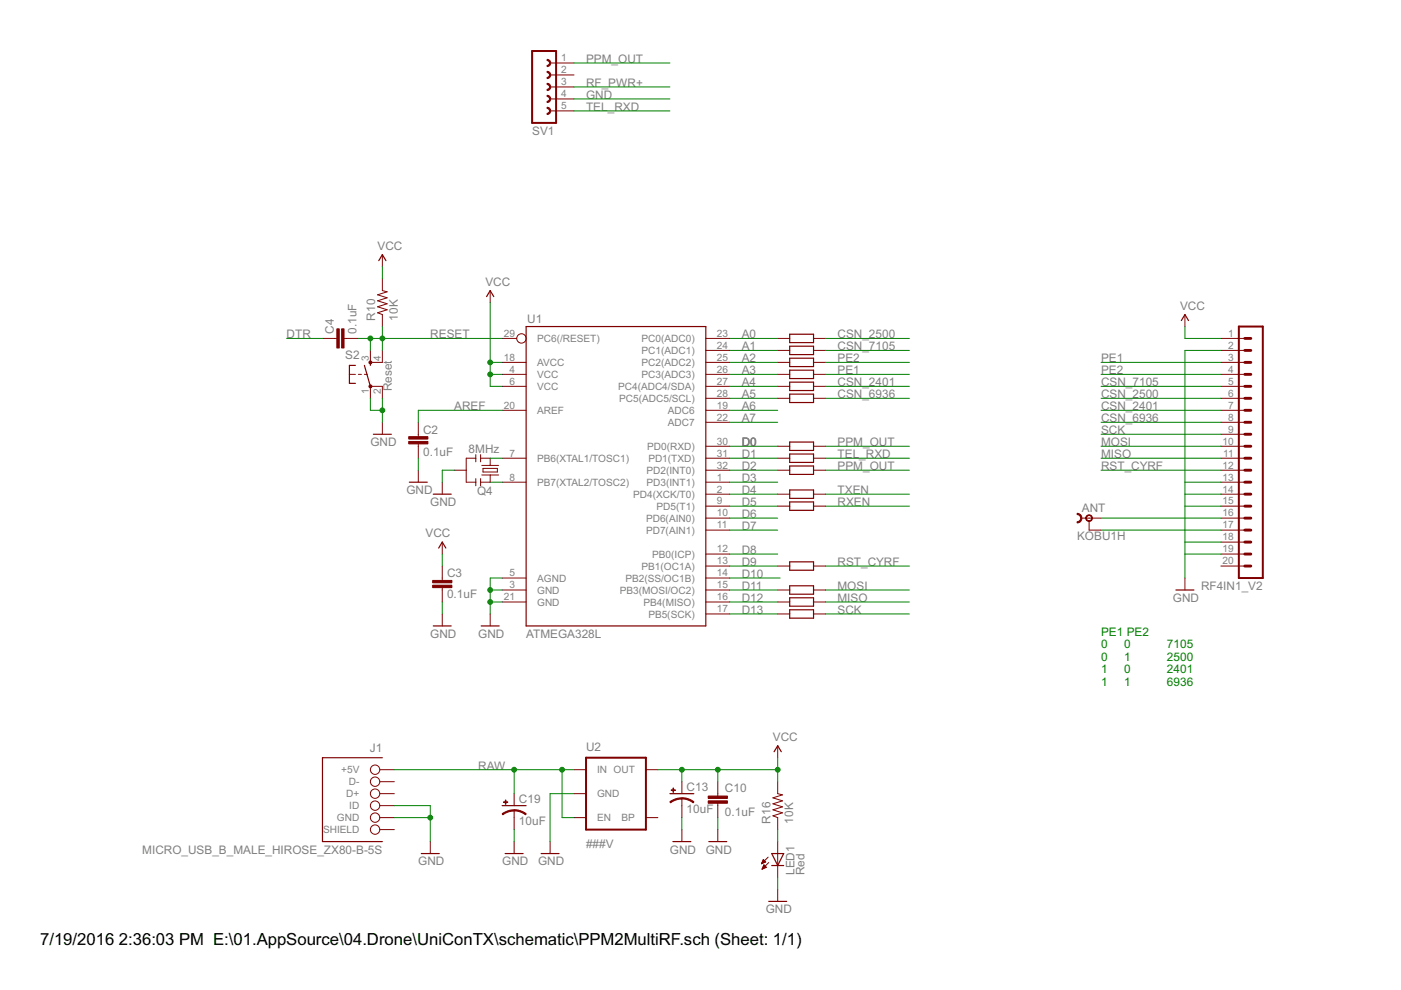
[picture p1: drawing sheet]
<svg xmlns="http://www.w3.org/2000/svg" width="297mm" height="210mm" viewBox="0 0 297 210" stroke-linecap="round" stroke-linejoin="round" font-family="sans-serif">
<g fill="none" stroke="#800000" stroke-width=".21">
<path d="M116.6 13.4h5.1M116.6 15.9h5.1M116.6 18.4h5.1M116.6 21h5.1M116.6 23.5h5.1M81.1 59.1v2.5l1 .3-2 .6 2 .6-2 .7 2 .6-2 .6 2 .7-2 .6 1 .4v2.5M81.1 54v2.5M68.4 71.8h3M72.9 71.8h3.1M74.1 79.4h1.3M76 79.4h.6M77.3 79.4h.6"/>
<path d="M78.5 74.3v2.5h2.6v-2.5M103.9 61.6v2.6M106.5 79.4h5M106.5 76.8h5M106.5 71.8h3.1M149.6 79.4h5.1M149.6 76.8h5.1M149.6 74.3h5.1M149.6 71.8h5.1M164.9 79.4h2.5M164.9 76.8h2.5M164.9 74.3h2.5"/>
<path d="M164.9 71.8h2.5M172.5 79.4h2.5M172.5 76.8h2.5M172.5 74.3h2.5M172.5 71.8h2.5M251.2 66.7v2.5M258.8 79.4h5.1M258.8 76.8h5.1M258.8 74.3h5.1M258.8 71.8h5.1M78.5 84.5v-2.6h2.6v2.6M81.1 89.5v2.6"/>
<path d="M88.7 89.5v3.1M88.7 94.1v3.1M88.7 99.7v2.5M96.3 99.7h2.5M100.9 97.2h-2.1v5h2.1M100.9 96.4v1.5M101.9 97.2h2v1.5M101.9 96.4v1.5M102.2 98.7h3.5M102.4 99.3h3.1v.8h-3.1zM106.5 81.9h5M106.5 97.2h5"/>
<path d="M106.5 87h5M149.6 81.9h5.1M149.6 97.2h5.1M149.6 99.7h5.1M149.6 87h5.1M149.6 94.6h5.1M149.6 89.5h5.1M149.6 84.5h5.1M164.9 81.9h2.5M164.9 97.2h2.5M164.9 99.7h2.5M164.9 94.6h2.5"/>
<path d="M164.9 84.5h2.5M172.5 81.9h2.5M172.5 97.2h2.5M172.5 99.7h2.5M172.5 94.6h2.5M172.5 84.5h2.5M258.8 81.9h5.1M258.8 97.2h5.1M258.8 99.7h5.1M258.8 87h5.1M258.8 94.6h5.1M258.8 89.5h5.1"/>
<path d="M258.8 84.5h5.1M258.8 92.1h5.1M93.8 102.2v2.6M93.8 114.9v2.6M100.9 101.5v1.5M101.9 101.5v1.5M102.2 100.7h3.5M103.9 100.7v1.5h-2M106.5 102.2h5M149.6 102.2h5.1M149.6 117.5h5.1M149.6 112.4h5.1"/>
<path d="M149.6 109.9h5.1M149.6 107.3h5.1M149.6 104.8h5.1M164.9 107.3h2.5M164.9 104.8h2.5M172.5 107.3h2.5M172.5 104.8h2.5M229.4 109.9h4M230.9 110.5v1.9h2.5M258.8 102.2h5.1M258.8 117.5h5.1M258.8 112.4h5.1"/>
<path d="M258.8 109.9h5.1M258.8 107.3h5.1M258.8 104.8h5.1M258.8 114.9h5.1M93.8 120v3.1M93.8 124.6v3M93.8 130.2v2.5M103.9 130.2v2.5M106.5 125.1h5M106.5 127.6h5M106.5 122.6h5M149.6 130.2h5.1"/>
<path d="M149.6 125.1h5.1M149.6 127.6h5.1M149.6 122.6h5.1M149.6 120h5.1M164.9 130.2h2.5M164.9 125.1h2.5M164.9 127.6h2.5M164.9 120h2.5M172.5 130.2h2.5M172.5 125.1h2.5M172.5 127.6h2.5M172.5 120h2.5"/>
<path d="M251.2 122.6v2.5M258.8 120h5.1M164.9 158.1v2.6M80.5 163.2h3.1M80.5 168.3h3.1M80.5 173.4h3.1M80.5 165.7h3.1M80.5 170.8h3.1M80.5 175.9h3.1M91.2 178.4v2.6M109 168.3v2.5M109 171.8v4.1"/>
<path d="M109 178.4v2.6M116.6 178.4v2.6M121.7 163.2h2.5M121.7 168.3h2.5M121.7 173.4h2.5M136.9 163.2h2.6M136.9 173.4h2.6M144.6 165.7v2.6M144.6 169.3v4.1M144.6 175.9v2.5M152.2 165.7v3.1M152.2 170.3v3.1"/>
<path d="M152.2 175.9v2.5M164.9 165.7v2.6l1 .2-2 .7 2 .6-2 .6 2 .7-2 .6 2 .6-2 .7 1 .4v2.5M164.9 178.4v7.6M161.5 183h.1M161.5 182.9h.4M161.6 182.8h.6M161.6 184.3h.1M161.6 182.7h.7M161.6 184.1h.3M161.7 182.6h.5M161.7 184h.5M161.7 182.5h.4"/>
<path d="M161.7 183.9h.8M161.8 182.3h.1M161.8 183.8h.5M161.8 182.2l.5 .6-.8 .3zM161.8 183.7h.4M161.9 183.5h.2M161.9 183.4h.1M162 183.4l-.4 .9M162 183.4l.5 .5M162.5 183.9l-.9 .4M162.9 181.7l-1.4 1.4M163 182.9l-1.4 1.4"/>
<path d="M164.9 188.6v2.5"/>
<circle cx="110.6" cy="71.8" r=".99"/>
<circle cx="79.5" cy="170.8" r=".99"/>
<circle cx="79.5" cy="163.2" r=".99"/>
<circle cx="79.5" cy="168.3" r=".99"/>
<circle cx="79.5" cy="165.7" r=".99"/>
<circle cx="79.5" cy="173.4" r=".99"/>
<circle cx="79.5" cy="175.9" r=".99"/>
</g>
<g fill="none" stroke="#800000" stroke-width=".25">
<path d="M80.3 55.3l.8-1.3 .7 1.3M75.4 77.5h-1.3v3.8h1.3M77.3 77.5l1.2 4.4M78.5 76.8v.7M103.2 62.9l.7-1.3 .8 1.3M111.5 69.2h38.1v63.5h-38.1zM167.4 70.9h5.1v1.7h-5.1zM167.4 73.4h5.1v1.8h-5.1zM167.4 75.9h5.1v1.8h-5.1zM167.4 78.5h5.1v1.8h-5.1zM250.5 68l.7-1.3 .8 1.3M79.2 92.1h3.8"/>
<path d="M167.4 98.8h5.1v1.8h-5.1zM167.4 81h5.1v1.8h-5.1zM167.4 83.6h5.1v1.7h-5.1zM167.4 93.7h5.1v1.8h-5.1zM167.4 96.3h5.1v1.7h-5.1zM86.8 102.2h3.8M91.9 104.8h3.8M93 116.2l.8-1.3 .7 1.3M167.4 103.9h5.1v1.8h-5.1zM167.4 106.4h5.1v1.8h-5.1zM167.4 119.1h5.1v1.8h-5.1zM91.9 132.7h3.8"/>
<path d="M102 132.7h3.8M167.4 124.2h5.1v1.8h-5.1zM167.4 126.7h5.1v1.8h-5.1zM167.4 129.3h5.1v1.8h-5.1zM249.3 125.1h3.8M164.1 159.4l.8-1.3 .8 1.3M81.1 160.7h-12.7v17.7h12.7M106.5 170.8h5M142 168.3h5.1M142.7 178.4h3.8M150.3 178.4h3.8M89.3 181h3.8"/>
<path d="M107.1 181h3.8M114.7 181h3.8M163 191.1h3.8M163.6 181h2.6l-1.3 2.5zM163.6 183.5h2.6"/>
</g>
<g fill="#800000" stroke="#800000" stroke-width=".21">
<path d="M144.6 169.1l1.3 .3 1.2 .6-.1 .2-1.4-.7-1-.1z" fill-rule="evenodd"/>
<path d="M142 170l1.2-.6 1.4-.2v.2l-1 .1-1.4 .7z" fill-rule="evenodd"/>
<path d="M109 171.7l1.4 .2 1.2 .7-.2 .2-1.4-.7-1-.2z" fill-rule="evenodd"/>
<path d="M106.5 172.6l1.2-.7 1.3-.2v.3l-1 .1-1.4 .7z" fill-rule="evenodd"/>
<path d="M228.4 108.8a1.02 1.02 0 0 1 1 1.1 1.02 1.02 0 0 1-1 1v-.3a.76 .76 0 0 0 .7-.7 .76 .76 0 0 0-.7-.8z" fill-rule="evenodd"/>
<path d="M230.4 109.4a.71 .71 0 0 1 1.1 .1 .71 .71 0 0 1-.4 1.1 .71 .71 0 0 1-.9-.7h.2a.56 .56 0 0 1 .8-.5 .56 .56 0 0 1 .1 .9 .56 .56 0 0 1-.9-.3v-.1h-.2z" fill-rule="evenodd"/>
<path d="M116 17.7a.76 .76 0 0 1 .8 .7 .76 .76 0 0 1-.8 .8v-.3a.51 .51 0 0 0 .5-.5 .51 .51 0 0 0-.5-.5z" fill-rule="evenodd"/>
<path d="M116 15.1a.76 .76 0 0 1 .8 .8 .76 .76 0 0 1-.8 .8v-.3a.51 .51 0 0 0 .5-.5 .51 .51 0 0 0-.5-.5z" fill-rule="evenodd"/>
<path d="M116 12.6a.76 .76 0 0 1 .8 .8 .76 .76 0 0 1-.8 .7v-.2a.51 .51 0 0 0 .5-.5 .51 .51 0 0 0-.5-.6z" fill-rule="evenodd"/>
<path d="M116 22.8a.76 .76 0 0 1 .8 .7 .76 .76 0 0 1-.8 .8v-.3a.51 .51 0 0 0 .5-.5 .51 .51 0 0 0-.5-.5z" fill-rule="evenodd"/>
<path d="M116 20.2a.76 .76 0 0 1 .8 .8 .76 .76 0 0 1-.8 .7v-.2a.51 .51 0 0 0 .5-.5 .51 .51 0 0 0-.5-.5z" fill-rule="evenodd"/>
<circle cx="78.5" cy="81.9" r=".32"/>
<circle cx="78.5" cy="76.8" r=".32"/>
</g>
<g fill="#800000" stroke="#800000" stroke-width=".21">
<path d="M91.7 123.1h4.1v.5h-4.1z"/>
<path d="M91.7 124.1h4.1v.5h-4.1z"/>
<path d="M86.7 92.6h4v.5h-4z"/>
<path d="M86.7 93.6h4v.5h-4z"/>
<path d="M71.4 69.7h.5v4.1h-.5z"/>
<path d="M72.4 69.7h.5v4.1h-.5z"/>
<path d="M150.2 169.8h4v.5h-4z"/>
<path d="M150.2 168.8h4v.5h-4z"/>
<path d="M142.3 167.5h.9v.1h-.9z"/>
<path d="M142.7 167.1h.1v.9h-.1z"/>
<path d="M106.8 170h.9v.1h-.9z"/>
<path d="M107.1 169.6h.2v.9h-.2z"/>
</g>
<path d="M112.8 10.8h5.1v15.3h-5.1zM262.7 69.2h5v53.4h-5zM124.2 160.7h12.7v15.2h-12.7z" fill="none" stroke="#800000" stroke-width=".42"/>
<g fill="none" stroke="#800000" stroke-width=".61">
<path d="M263.9 76.8h1.3M263.9 74.3h1.3M263.9 71.8h1.3M263.9 79.4h1.3M263.9 81.9h1.3M263.9 89.5h1.3M263.9 87h1.3M263.9 84.5h1.3M263.9 94.6h1.3M263.9 92.1h1.3M263.9 99.7h1.3M263.9 97.2h1.3"/>
<path d="M263.9 102.2h1.3M263.9 109.9h1.3M263.9 107.3h1.3M263.9 104.8h1.3M263.9 114.9h1.3M263.9 112.4h1.3M263.9 117.5h1.3M263.9 120h1.3"/>
</g>
<g fill="none" stroke="#008000" stroke-width=".21">
<path d="M121.7 13.4h20.3M121.7 18.4h20.3M121.7 21h20.3M121.7 23.5h20.3M81.1 56.5v2.6M60.8 71.8h7.6M76 71.8h30.5M78.5 71.8v2.5M81.1 69.2v5.1M103.9 76.8h2.6M103.9 64.2v17.7h2.6M103.9 79.4h2.6"/>
<path d="M154.7 76.8h10.2M154.7 79.4h10.2M154.7 74.3h10.2M154.7 71.8h10.2M175 76.8h17.8M175 79.4h17.8M175 74.3h17.8M175 71.8h17.8M233.4 76.8h25.4M233.4 79.4h25.4M251.2 69.2v2.6h7.6M258.8 74.3h-7.6v48.3"/>
<path d="M78.5 84.5v2.5h2.6M81.1 84.5v5M88.7 97.2v2.5M96.3 99.7h-2.5v2.5M103.9 97.2h2.6M106.5 87h-17.8v2.5M154.7 81.9h10.2M154.7 87h10.2M154.7 99.7h10.2M154.7 97.2h10.2M154.7 94.6h10.2M154.7 84.5h10.2"/>
<path d="M154.7 89.5h10.2M175 81.9h17.8M175 99.7h17.8M175 97.2h17.8M175 94.6h17.8M175 84.5h17.8M233.4 81.9h25.4M233.4 87h25.4M233.4 99.7h25.4M233.4 92.1h25.4M233.4 97.2h25.4M233.4 94.6h25.4"/>
<path d="M233.4 84.5h25.4M233.4 89.5h25.4M93.8 117.5v2.5M103.9 102.2h2.6M154.7 117.5h10.2M154.7 102.2h10.2M154.7 104.8h10.2M154.7 107.3h10.2M154.7 112.4h10.2M154.7 109.9h10.2M175 104.8h17.8M175 107.3h17.8"/>
<path d="M233.4 112.4h25.4M233.4 109.9h25.4M251.2 117.5h7.6M251.2 102.2h7.6M251.2 104.8h7.6M251.2 107.3h7.6M251.2 114.9h7.6M93.8 127.6v2.6M103.9 125.1h2.6M103.9 127.6h2.6M106.5 122.6h-2.6v7.6M154.7 122.6h10.7"/>
<path d="M154.7 125.1h10.2M154.7 127.6h10.2M154.7 130.2h10.2M154.7 120h10.2M175 125.1h17.8M175 127.6h17.8M175 130.2h17.8M175 120h17.8M83.6 163.2h38.1M83.6 173.4h7.6M83.6 170.8h7.6v7.6M109 163.2v5.1"/>
<path d="M109 175.9v2.5M119.2 163.2v10.2h2.5M121.7 168.3h-5.1v10.1M139.5 163.2h25.4M144.6 163.2v2.5M144.6 173.4v2.5M152.2 163.2v2.5M152.2 173.4v2.5M164.9 160.7v5M164.9 175.9v2.5M164.9 186v2.6"/>
</g>
<g fill="#008000" stroke="#008000" stroke-width=".21">
<circle cx="103.9" cy="76.8" r=".51"/>
<circle cx="103.9" cy="79.4" r=".51"/>
<circle cx="164.9" cy="163.2" r=".51"/>
<circle cx="152.2" cy="163.2" r=".51"/>
<circle cx="144.6" cy="163.2" r=".51"/>
<circle cx="81.1" cy="87" r=".51"/>
<circle cx="103.9" cy="125.1" r=".51"/>
<circle cx="103.9" cy="127.6" r=".51"/>
<circle cx="91.2" cy="173.4" r=".51"/>
<circle cx="81.1" cy="71.8" r=".51"/>
<circle cx="78.5" cy="71.8" r=".51"/>
<circle cx="119.2" cy="163.2" r=".51"/>
<circle cx="109" cy="163.2" r=".51"/>
</g>
<g font-size="4">
<text x="8.5" y="200.4">7/19/2016</text>
<text x="25.2" y="200.4">2:36:03 PM E:\01.AppSource\04.Drone\UniConTX\schematic\PPM2MultiRF.sch (Sheet: 1/1)</text>
</g>
<g font-size="2.8" fill="#808080">
<text x="124.2" y="13.4">PPM_OUT</text>
<text x="124.2" y="21">GND</text>
<text x="124.2" y="18.4">RF_PWR+</text>
<text x="124.2" y="23.5">TEL_RXD</text>
<text x="112.8" y="28.6">SV1</text>
<text x="80.1" y="53">VCC</text>
<text x="102.9" y="60.6">VCC</text>
<text x="250.2" y="65.7">VCC</text>
<text x="60.8" y="71.8">DTR</text>
<text x="70.8" y="70.7" transform="rotate(-90 70.8 70.7)">C4</text>
<text x="75.6" y="70.7" transform="rotate(-90 75.6 70.7)">0.1uF</text>
<text x="79.6" y="68" transform="rotate(-90 79.6 68)">R10</text>
<text x="84.4" y="68" transform="rotate(-90 84.4 68)">10K</text>
<text x="91.2" y="71.8">RESET</text>
<text x="111.8" y="68.5">U1</text>
<text x="157.3" y="71.8">A0</text>
<text x="177.6" y="71.8">CSN_2500</text>
<text x="73.2" y="76.1">S2</text>
<text x="157.3" y="74.3">A1</text>
<text x="157.3" y="76.8">A2</text>
<text x="177.6" y="76.8">PE2</text>
<text x="177.6" y="74.3">CSN_7105</text>
<text x="233.4" y="76.8">PE1</text>
<text x="83.1" y="82.9" transform="rotate(-90 83.1 82.9)">Reset</text>
<text x="157.3" y="79.4">A3</text>
<text x="157.3" y="81.9">A4</text>
<text x="177.6" y="79.4">PE1</text>
<text x="177.6" y="81.9">CSN_2401</text>
<text x="233.4" y="79.4">PE2</text>
<text x="233.4" y="81.9">CSN_7105</text>
<text x="96.3" y="87">AREF</text>
<text x="157.3" y="84.5">A5</text>
<text x="157.3" y="87">A6</text>
<text x="157.3" y="89.5">A7</text>
<text x="177.6" y="84.5">CSN_6936</text>
<text x="233.4" y="87">CSN_2401</text>
<text x="233.4" y="84.5">CSN_2500</text>
<text x="233.4" y="89.5">CSN_6936</text>
<text x="78.5" y="94.6">GND</text>
<text x="89.7" y="92">C2</text>
<text x="157.3" y="94.6">D0</text>
<text x="177.6" y="94.6">PPM_OUT</text>
<text x="233.4" y="92.1">SCK</text>
<text x="233.4" y="94.6">MOSI</text>
<text x="89.7" y="96.8">0.1uF</text>
<text x="99.4" y="96.1">8MHz</text>
<text x="157.3" y="99.7">D2</text>
<text x="157.3" y="97.2">D1</text>
<text x="177.6" y="99.7">PPM_OUT</text>
<text x="177.6" y="97.2">TEL_RXD</text>
<text x="233.4" y="97.2">MISO</text>
<text x="233.4" y="99.7">RST_CYRF</text>
<text x="86.2" y="104.8">GND</text>
<text x="91.2" y="107.3">GND</text>
<text x="101.1" y="105">Q4</text>
<text x="157.3" y="102.2">D3</text>
<text x="157.3" y="104.8">D4</text>
<text x="157.3" y="107.3">D5</text>
<text x="177.6" y="104.8">TXEN</text>
<text x="177.6" y="107.3">RXEN</text>
<text x="90.2" y="113.9">VCC</text>
<text x="157.3" y="112.4">D7</text>
<text x="157.3" y="109.9">D6</text>
<text x="229.4" y="108.6">ANT</text>
<text x="157.3" y="117.5">D8</text>
<text x="228.4" y="114.6">KOBU1H</text>
<text x="94.8" y="122.4">C3</text>
<text x="157.3" y="120">D9</text>
<text x="157.3" y="122.6">D10</text>
<text x="157.3" y="125.1">D11</text>
<text x="177.6" y="125.1">MOSI</text>
<text x="177.6" y="120">RST_CYRF</text>
<text x="254.6" y="125.1">RF4IN1_V2</text>
<text x="94.8" y="126.7">0.1uF</text>
<text x="157.3" y="127.6">D12</text>
<text x="157.3" y="130.2">D13</text>
<text x="177.6" y="130.2">SCK</text>
<text x="177.6" y="127.6">MISO</text>
<text x="248.7" y="127.6">GND</text>
<text x="91.2" y="135.3">GND</text>
<text x="101.4" y="135.3">GND</text>
<text x="111.5" y="135.3">ATMEGA328L</text>
<text x="78.4" y="159.4">J1</text>
<text x="124.2" y="159.1">U2</text>
<text x="163.9" y="157.1">VCC</text>
<text x="101.4" y="163.2">RAW</text>
<text x="145.6" y="167.6">C13</text>
<text x="153.7" y="167.9">C10</text>
<text x="110" y="170.2">C19</text>
<text x="145.6" y="172.5">10uF</text>
<text x="153.7" y="173">0.1uF</text>
<text x="110" y="175">10uF</text>
<text x="124.2" y="179.7">###V</text>
<text x="163.4" y="174.6" transform="rotate(-90 163.4 174.6)">R16</text>
<text x="168.2" y="174.6" transform="rotate(-90 168.2 174.6)">10K</text>
<text x="30.2" y="181">MICRO_USB_B_MALE_HIROSE_ZX80-B-5S</text>
<text x="88.7" y="183.5">GND</text>
<text x="106.5" y="183.5">GND</text>
<text x="114.1" y="183.5">GND</text>
<text x="142" y="181">GND</text>
<text x="149.6" y="181">GND</text>
<text x="168.4" y="185.5" transform="rotate(-90 168.4 185.5)">LED1</text>
<text x="170.6" y="185.5" transform="rotate(-90 170.6 185.5)">Red</text>
<text x="162.3" y="193.7">GND</text>
</g>
<g font-size="2.8" fill="#008000">
<text x="233.4" y="134.7">PE1 PE2</text>
<text x="233.4" y="137.4">0</text>
<text x="238.3" y="137.4">0</text>
<text x="247.4" y="137.4">7105</text>
<text x="233.4" y="140.1">0</text>
<text x="233.4" y="142.7">1</text>
<text x="238.3" y="140.1">1</text>
<text x="238.3" y="142.7">0</text>
<text x="247.4" y="140.1">2500</text>
<text x="247.4" y="142.7">2401</text>
<text x="233.4" y="145.4">1</text>
<text x="238.3" y="145.4">1</text>
<text x="247.4" y="145.4">6936</text>
</g>
<g font-size="2.4" fill="#808080">
<text x="119" y="13">1</text>
<text x="119" y="15.5">2</text>
<text x="119" y="18.1">3</text>
<text x="119" y="20.6">4</text>
<text x="119" y="23.2">5</text>
<text x="106.8" y="71.4">29</text>
<text x="152" y="71.4">23</text>
<text x="260.4" y="71.4">1</text>
<text x="78.2" y="76.5" transform="rotate(-90 78.2 76.5)">3</text>
<text x="80.7" y="76.5" transform="rotate(-90 80.7 76.5)">4</text>
<text x="106.8" y="76.5">18</text>
<text x="113.9" y="77.6">AVCC</text>
<text x="113.9" y="72.5">PC6(/RESET)</text>
<text x="136" y="77.6">PC2(ADC2)</text>
<text x="136" y="75.1">PC1(ADC1)</text>
<text x="136" y="72.5">PC0(ADC0)</text>
<text x="152" y="76.5">25</text>
<text x="152" y="73.9">24</text>
<text x="260.4" y="73.9">2</text>
<text x="260.4" y="76.5">3</text>
<text x="78.2" y="83.5" transform="rotate(-90 78.2 83.5)">1</text>
<text x="80.7" y="83.5" transform="rotate(-90 80.7 83.5)">2</text>
<text x="108" y="79">4</text>
<text x="108" y="81.6">6</text>
<text x="113.9" y="80.1">VCC</text>
<text x="113.9" y="82.7">VCC</text>
<text x="131" y="82.7">PC4(ADC4/SDA)</text>
<text x="136" y="80.1">PC3(ADC3)</text>
<text x="152" y="81.6">27</text>
<text x="152" y="79">26</text>
<text x="260.4" y="79">4</text>
<text x="260.4" y="81.6">5</text>
<text x="106.8" y="86.6">20</text>
<text x="113.9" y="87.8">AREF</text>
<text x="131.3" y="85.2">PC5(ADC5/SCL)</text>
<text x="141.6" y="87.8">ADC6</text>
<text x="152" y="89.2">22</text>
<text x="152" y="86.6">19</text>
<text x="152" y="84.1">28</text>
<text x="260.4" y="84.1">6</text>
<text x="260.4" y="86.6">7</text>
<text x="260.4" y="89.2">8</text>
<text x="137.2" y="95.4">PD0(RXD)</text>
<text x="141.6" y="90.3">ADC7</text>
<text x="152" y="94.3">30</text>
<text x="259.2" y="94.3">10</text>
<text x="260.4" y="91.7">9</text>
<text x="108" y="101.9">8</text>
<text x="108" y="96.8">7</text>
<text x="113.9" y="97.9">PB6(XTAL1/TOSC1)</text>
<text x="137.1" y="100.5">PD2(INT0)</text>
<text x="137.5" y="97.9">PD1(TXD)</text>
<text x="152" y="101.9">1</text>
<text x="152" y="99.3">32</text>
<text x="152" y="96.8">31</text>
<text x="259.2" y="99.3">12</text>
<text x="259.2" y="101.9">13</text>
<text x="259.4" y="96.8">11</text>
<text x="113.9" y="103">PB7(XTAL2/TOSC2)</text>
<text x="134.3" y="105.5">PD4(XCK/T0)</text>
<text x="137.1" y="103">PD3(INT1)</text>
<text x="152" y="107">9</text>
<text x="152" y="104.4">2</text>
<text x="259.2" y="104.4">14</text>
<text x="259.2" y="107">15</text>
<text x="137" y="113.2">PD7(AIN1)</text>
<text x="137" y="110.6">PD6(AIN0)</text>
<text x="139.2" y="108.1">PD5(T1)</text>
<text x="152" y="112">11</text>
<text x="152" y="109.5">10</text>
<text x="259.2" y="109.5">16</text>
<text x="259.2" y="112">17</text>
<text x="138.3" y="118.2">PB0(ICP)</text>
<text x="152" y="119.7">13</text>
<text x="152" y="117.1">12</text>
<text x="259.2" y="114.6">18</text>
<text x="259.2" y="117.1">19</text>
<text x="259.2" y="119.7">20</text>
<text x="108" y="124.7">3</text>
<text x="108" y="122.2">5</text>
<text x="113.9" y="125.9">GND</text>
<text x="113.9" y="123.3">AGND</text>
<text x="131.4" y="125.9">PB3(MOSI/OC2)</text>
<text x="132.6" y="123.3">PB2(SS/OC1B)</text>
<text x="136" y="120.8">PB1(OC1A)</text>
<text x="152" y="124.7">15</text>
<text x="152" y="122.2">14</text>
<text x="106.8" y="127.3">21</text>
<text x="113.9" y="128.4">GND</text>
<text x="136.4" y="128.4">PB4(MISO)</text>
<text x="137.5" y="130.9">PB5(SCK)</text>
<text x="152" y="129.8">17</text>
<text x="152" y="127.3">16</text>
<text x="72.3" y="164">+5V</text>
<text x="73.9" y="166.5">D-</text>
<text x="126.6" y="164">IN OUT</text>
<text x="73.4" y="169">D+</text>
<text x="74.1" y="171.6">ID</text>
<text x="126.6" y="169">GND</text>
<text x="68.5" y="176.6">SHIELD</text>
<text x="71.4" y="174.1">GND</text>
<text x="126.6" y="174.1">EN</text>
<text x="131.8" y="174.1">BP</text>
</g>
</svg>
